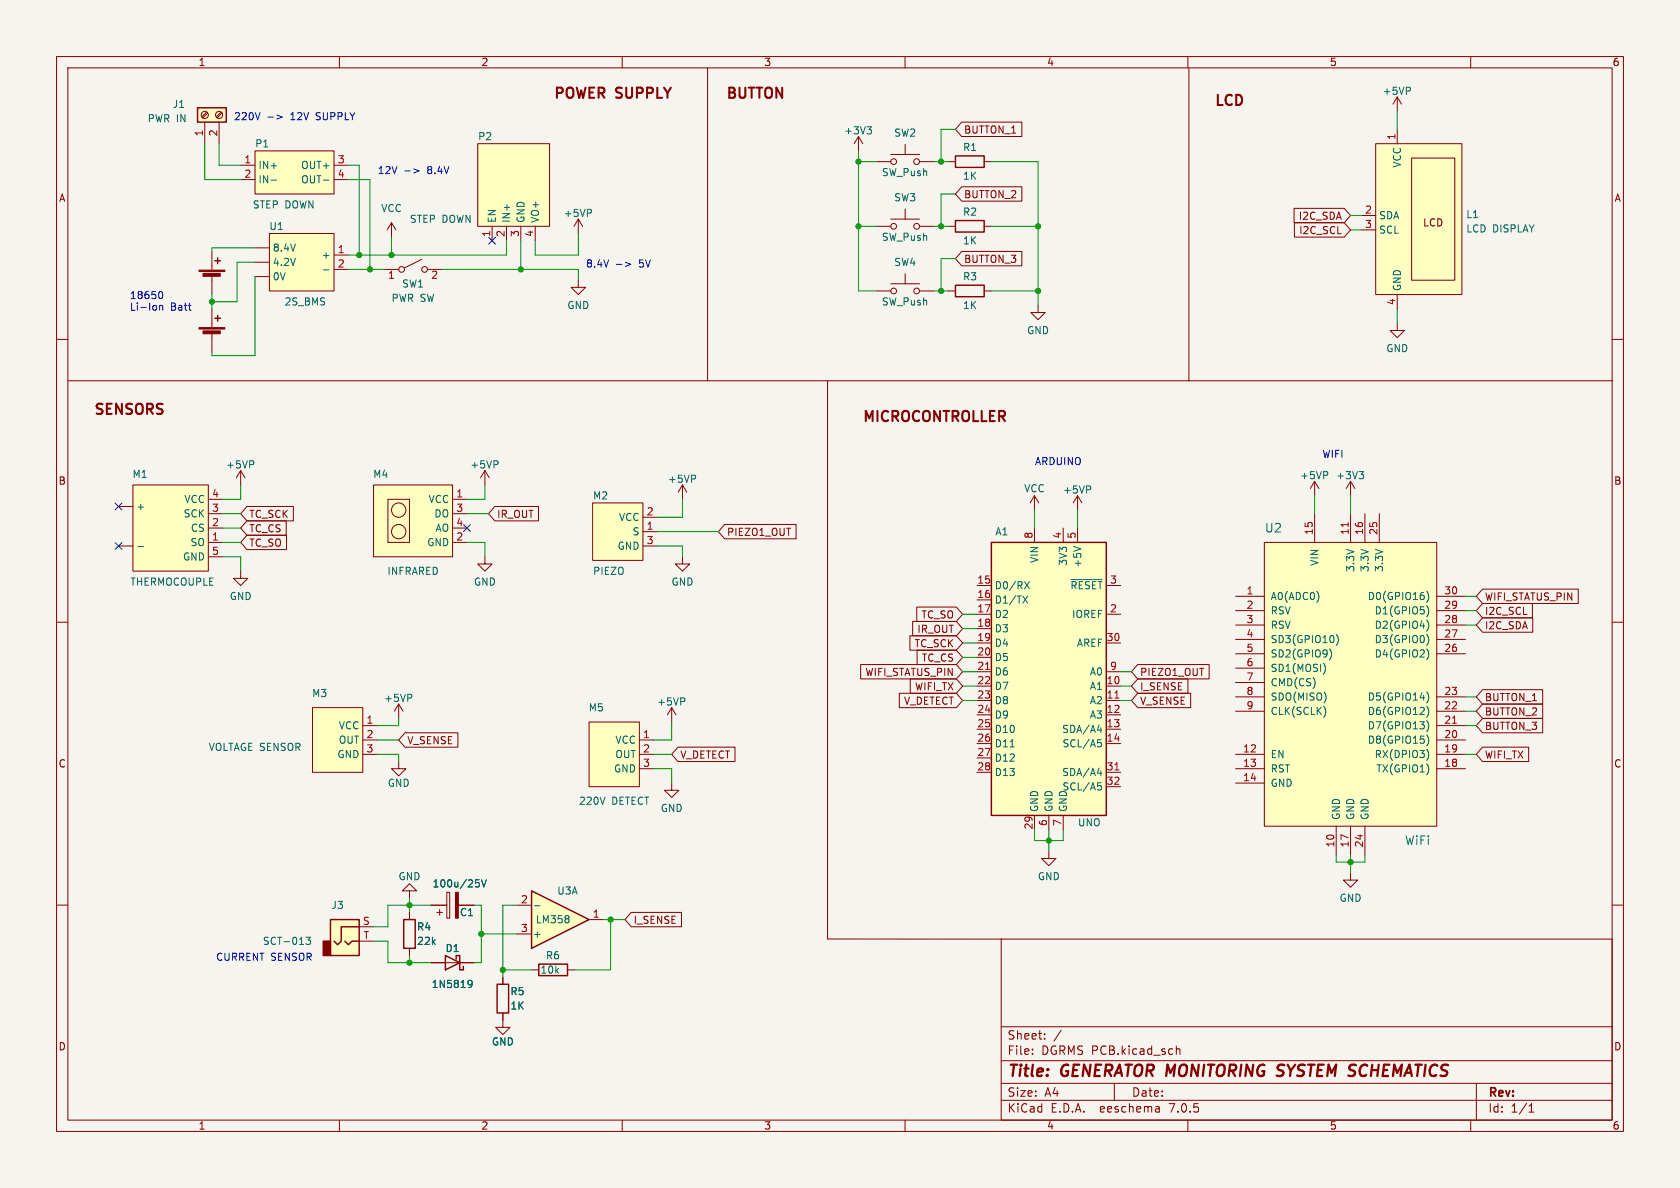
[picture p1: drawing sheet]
<svg xmlns="http://www.w3.org/2000/svg" width="297mm" height="210mm" viewBox="0 0 297 210" stroke-linecap="round" stroke-linejoin="round" font-family="sans-serif">
<path d="M0 0h297v210h-297z" fill="#f5f4ef" stroke="#f5f4ef" stroke-width=".18"/>
<g fill="none" stroke="#840000" stroke-width=".18">
<path d="M10 10h277v190h-277zM12 12h273v186h-273zM60 10v2M110 10v2M160 10v2M210 10v2M260 10v2M151.8 24.1l-.8 1.3M151.8 24.1v2.6M151.8 24.1l.7 1.3M157.5 38.7h5.1M160 37v1.7"/>
<path d="M167.6 28.6h1.3M174 28.6h1.3M10 60h2M45.1 48.9h2.5M45.1 46.4h2.5M45.1 43.8h2.5M47.6 41.3h11.5v10.1h-11.5zM59.1 47.6h2.5M59.1 45.1h2.5M67.9 47.6h2.6M74.5 45.8l-3 1.6M75.6 47.6h2.5"/>
<path d="M154.9 51.4h2.6M154.9 40h2.6M157.5 50.2h5.1M160 48.4v1.8M162.6 51.4h2.5M162.6 40h2.5M247 57.2v1.2h1.3l-1.3 1.3-1.3-1.3h1.3M285 60h2M85.7 98.4v1.3h1.3l-1.3 1.3-1.2-1.3h1.2M182.9 87.6l-.8 1.3M182.9 87.6v2.6M182.9 87.6l.7 1.3"/>
<path d="M232.4 85.1l-.8 1.3M232.4 85.1v2.5M232.4 85.1l.8 1.3M238.8 85.1l-.8 1.3M238.8 85.1v2.5M238.8 85.1l.7 1.3M10 110h2M285 110h2M104.1 127.6h8.9v11.5h-8.9zM113 130.8h2.6M113 133.4h2.6M113 135.9h2.6"/>
<path d="M118.7 125.1l-.7 1.3M118.7 125.1v2.5M118.7 125.1l.8 1.3M10 160h2M79 157.7h.5v4.6h-.5zM285 160h2M72.4 161.3v1.3M72.4 167.6v1.3M76.2 170.2h7.6M76.2 160h2.8M77.2 161.3h1M77.7 160.8v1"/>
<path d="M81 160h2.8M94 171.5h1.2M100.3 171.5h1.3M177 166h108v32h-108zM60 198v2M110 198v2M160 198v2M177 194.5h108M177 191.5h108M177 187.5h108M177 181.5h108M182.5 186.3v.1"/>
<path d="M182.5 185.5v.1M184.7 183.6v.1M184.7 182.8v.1M187.6 182.1l-1.3 2M197 191.5v3M204.5 195.6l.4 .1 .1 .9M205 196.5l-.5 .1M205 196h-.5M208 184.9v1.5M208 185.5l.2-.1 .3 .1 .1 .9M210 198v2M260 198v2"/>
<path d="M261 191.5v6.5M270.3 196.6h.9M270.3 195.5l.4-.4v1.5"/>
<circle cx="71" cy="47.6" r=".51"/>
<circle cx="75.1" cy="47.6" r=".51"/>
<circle cx="158" cy="51.4" r=".51"/>
<circle cx="158" cy="40" r=".51"/>
<circle cx="162.1" cy="40" r=".51"/>
<circle cx="162.1" cy="51.4" r=".51"/>
</g>
<path d="M225.7 190.1l.7 .1M226.1 188.3a.46 .46 0 0 0-.2 .5 .46 .46 0 0 0 .3 .4" fill="none" stroke="#840000" stroke-width=".4"/>
<path d="M168.9 27.6h5.1v2h-5.1zM71.4 162.6h2v5h-2zM78.7 168.9l2.6 1.3-2.6 1.3zM80.6 169.5v-.6h.7v2.6h.6v-.7M95.2 170.4h5.1v2.1h-5.1z" fill="none" stroke="#840000" stroke-width=".25"/>
<path d="M153.3 22.4h.8l-.5 .5M153.8 22.9l.3 .2v.3l-.3 .3M57.2 47.7h.9M234.7 83.5v.4M240.3 83.4h.8l-.5 .4M240.8 83.8l.3 .3v.3l-.3 .2M121 123.5v.4M84.1 155.5h.6M84.5 156l.3 .2v.3l-.3 .3M85.1 155.5l.4 1.3 .5-1.3M83 173.3l.4 .1a.84 .84 0 0 1-.3 1.2h-.2M83.5 173.8l-.2 .2-.3 .1" fill="none" stroke="#006464" stroke-width=".18"/>
<path d="M80.5 157.7h.5v4.6h-.5z" fill="#840000" stroke="#840000" stroke-width=".18"/>
<g fill="#ffffc2" stroke="#ffffc2" stroke-width=".18">
<path d="M104.1 127.6h8.9v11.5h-8.9z"/>
<path d="M47.6 41.3h11.5v10.1h-11.5z"/>
</g>
<path d="M94 157.5l10.1 5.1-10.1 5z" fill="#ffffc2"/>
<g fill="none" stroke="#840000" stroke-width=".25">
<path d="M34.9 19.1h5.1v2.5h-5.1zM168.9 39h5.1v2h-5.1zM38 56.3h1M38 46.1h1M38.5 45.6v1M38.5 55.8v1M168.9 50.4h5.1v2.1h-5.1zM175.3 95.9h20.3v48.2h-20.3zM94 157.5l10.1 5.1-10.1 5zM58.4 162.6h5.1v6.3h-5.1zM61 166.4l.6 .6 .6-.6h1.3M63.5 163.8h-3.2v2.6l-.6 .6-.6-.6"/>
<path d="M87.9 174h2v5.1h-2z"/>
</g>
<g fill="none" stroke="#840000" stroke-width=".18">
<path d="M36.5 19.8l-.8 .9M36.7 20l-.8 .9M39.1 19.8l-.9 .9M39.2 20l-.8 .9M125.1 12.1v55.2M210.2 12.1v55.2M247 17.1l-.7 1.3M247 17.1v2.6M247 17.1l.8 1.3M36.2 21.6v3.8M38.7 21.6v3.8M42.5 29.2h2.6"/>
<path d="M42.5 31.8h2.6M45.1 26.7h14v7.6h-14zM59.1 29.2h2.5M59.1 31.8h2.5M69.2 39.4l-.7 1.2M69.2 39.4v2.5M69.2 39.4l.8 1.2M84.5 25.4h12.7v14.6h-12.7zM102.2 38.7l-.7 1.3M102.2 38.7v2.6M102.2 38.7l.8 1.3M154.9 28.6h2.6"/>
<path d="M157.5 27.3h5.1M160 25.5v1.8M162.6 28.6h2.5M170 33h10.6v2.6h-10.6l-1.1-1.3zM170 21.6h10.6v2.5h-10.6l-1.1-1.2zM228.8 36.8h8.8l1.2 1.3-1.2 1.3h-8.8zM228.8 39.4h8.8l1.2 1.2-1.2 1.3h-8.8zM240.7 38.1h2.5M243.2 25.4h15.2v26.7h-15.2zM247 22.9v2.5M249.6 27.9h7.6v21.6h-7.6zM37.5 44.5v3.3"/>
<path d="M37.5 48.8v3.3M37.5 54.6v3.3M37.5 58.9v3.3M87 40v2.5M89.5 40v2.5M92.1 40v2.5M94.6 40v2.5M102.2 49.5v1.3h1.3l-1.3 1.3-1.2-1.3h1.2M167.6 51.4h1.3M167.6 40h1.3M170 44.4h10.6v2.6h-10.6l-1.1-1.3zM174 51.4h1.3"/>
<path d="M174 40h1.3M183.5 54v1.2h1.3l-1.3 1.3-1.3-1.3h1.3M240.7 40.6h2.5M247 52.1v2.5M12.1 67.3h273M146.3 67.3v98.7h30.7M21 96.5h2.5M21 89.5h2.5M23.5 85.7h13.3v15.3h-13.3zM36.8 88.3h2.6M36.8 95.9h2.6M36.8 90.8h2.6"/>
<path d="M36.8 93.3h2.6M36.8 98.4h2.6M42.5 83.2l-.7 1.3M42.5 83.2v2.5M42.5 83.2l.8 1.3M43.7 94.6h7v2.6h-7l-1.2-1.3zM43.7 89.5h8.2v2.6h-8.2l-1.2-1.3zM43.7 92.1h6.9v2.5h-6.9l-1.2-1.3zM66 85.7h14v12.7h-14zM68.6 88.3h3.8v7.6h-3.8zM80 88.3h2.5M80 95.9h2.5"/>
<path d="M80 90.8h2.5M80 93.3h2.5M85.7 83.2l-.7 1.3M85.7 83.2v2.5M85.7 83.2l.8 1.3M87.5 89.5h7.7v2.6h-7.7l-1.1-1.3zM104.8 88.9h8.9v10.2h-8.9zM113.7 94h2.5M113.7 91.4h2.5M113.7 96.5h2.5M120.6 98.4v1.3h1.3l-1.3 1.3-1.2-1.3h1.2M120.6 85.7l-.7 1.3"/>
<path d="M120.6 85.7v2.6M120.6 85.7l.8 1.3M128.1 92.7h12.6v2.6h-12.6l-1.1-1.3zM182.9 93.3v2.6M188 93.3v2.6M190.5 87.6v2.6M190.5 93.3v2.6M190.5 87.6l-.8 1.3M190.5 87.6l.8 1.3M223.5 95.9h30.5v50.2h-30.5zM232.4 90.8v5.1M238.8 90.8v5.1"/>
<path d="M241.3 90.8v5.1M243.8 90.8v5.1M42.5 101v1.2h1.3l-1.3 1.3-1.2-1.3h1.2M152.2 117.5h16.9l1.1 1.2-1.1 1.3h-16.9zM160.9 112.4h8.2l1.1 1.3-1.1 1.2h-8.2zM161.3 109.9h7.8l1.1 1.2-1.1 1.3h-7.8zM162.1 107.3h7l1.1 1.3-1.1 1.3h-7zM162.1 114.9h7l1.1 1.3-1.1 1.3h-7zM172.7 103.5h2.6M172.7 106h2.6M172.7 108.6h2.6M172.7 111.1h2.6"/>
<path d="M172.7 113.7h2.6M172.7 116.2h2.6M172.7 118.7h2.6M195.6 103.5h2.5M195.6 108.6h2.5M195.6 113.7h2.5M195.6 118.7h2.5M201.1 117.5h12.7v2.5h-12.7l-1.1-1.3zM218.4 105.4h5.1M218.4 108h5.1M218.4 115.6h5.1M218.4 113h5.1"/>
<path d="M218.4 110.5h5.1M218.4 118.1h5.1M254 105.4h5.1M254 108h5.1M254 115.6h5.1M254 113h5.1M254 110.5h5.1M262.1 106.7h8.8v2.5h-8.8l-1.1-1.2zM262.1 109.2h8.9v2.6h-8.9l-1.1-1.3zM262.1 104.1h16.9v2.6h-16.9l-1.1-1.3zM55.2 125.1h8.9v11.4h-8.9zM64.1 133.4h2.6"/>
<path d="M64.1 130.8h2.6M64.1 128.3h2.6M70.5 134.6v1.3h1.3l-1.3 1.3-1.3-1.3h1.3M70.5 124.5l-.8 1.2M70.5 124.5v2.5M70.5 124.5l.7 1.2M71.6 129.5h9.4v2.6h-9.4l-1.1-1.3zM118.7 138.4v1.3h1.3l-1.3 1.3-1.2-1.3h1.2M119.9 132.1h10v2.5h-10l-1.2-1.2zM159 122.6h10.1l1.1 1.2-1.1 1.3h-10.1zM160.9 120h8.2l1.1 1.3-1.1 1.3h-8.2zM172.7 121.3h2.6"/>
<path d="M172.7 123.8h2.6M172.7 126.4h2.6M172.7 128.9h2.6M172.7 131.4h2.6M172.7 134h2.6M172.7 136.5h2.6M195.6 121.3h2.5M195.6 123.8h2.5M195.6 126.4h2.5M195.6 128.9h2.5M195.6 131.4h2.5M195.6 136.5h2.5"/>
<path d="M195.6 139.1h2.5M201.1 122.6h9.4v2.5h-9.4l-1.1-1.3zM201.1 120h8.9v2.6h-8.9l-1.1-1.3zM218.4 133.4h5.1M218.4 135.9h5.1M218.4 138.4h5.1M218.4 125.7h5.1M218.4 123.2h5.1M218.4 120.7h5.1M254 133.4h5.1M254 135.9h5.1M254 130.8h5.1"/>
<path d="M254 128.3h5.1M254 125.7h5.1M254 123.2h5.1M262.1 124.5h10.6v2.5h-10.6l-1.1-1.3zM262.1 132.1h8.1v2.5h-8.1l-1.1-1.2zM262.1 127h10.6v2.5h-10.6l-1.1-1.2zM262.1 121.9h10.6v2.6h-10.6l-1.1-1.3zM72.4 157.5h1.3l-1.3-1.3-1.3 1.3h1.3v1.3M182.9 144.1v2.6M185.4 150.5v1.3h1.3l-1.3 1.2-1.3-1.2h1.3M185.4 144.1v2.6M188 144.1v2.6"/>
<path d="M236.2 146.1v5M238.8 154.3v1.3h1.2l-1.2 1.2-1.3-1.2h1.3M238.8 146.1v5M241.3 146.1v5M63.5 163.8h2.5M63.5 166.4h2.5M72.4 161.3v1.3M72.4 167.6v1.3M76.2 160h2.8M76.2 170.2h2.5M81 160h2.8M81.3 170.2h2.5"/>
<path d="M88.9 179.1v2.5h1.3l-1.3 1.3-1.3-1.3h1.3M88.9 172.7v1.3M91.4 160h2.6M91.4 165.1h2.6M104.1 162.6h2.6M111.6 161.3h8.9v2.5h-8.9l-1.1-1.2z"/>
<circle cx="36.2" cy="20.3" r=".63"/>
<circle cx="38.7" cy="20.3" r=".63"/>
<circle cx="158" cy="28.6" r=".51"/>
<circle cx="162.1" cy="28.6" r=".51"/>
<circle cx="70.5" cy="90.2" r="1.27"/>
<circle cx="70.5" cy="94" r="1.27"/>
</g>
<g fill="none" stroke="#006464" stroke-width=".18">
<path d="M249.3 15.5v.5M47.9 31.8h1M57.2 31.8h.9M104.5 37.1v.5M24.4 96.6h1M44.8 81.6v.4M88 81.6v.4M122.9 84.1v.4M192.8 86v.4M180.8 105.4l.9 1.2M181.1 102.8l.9 1.3M181.7 105.4l-.9 1.2"/>
<path d="M182 102.8l-.9 1.3M189.4 102.5h5.4M233 104.9l.2 .5-.2 .7M234.1 117.5l.2 .6-.2 .8M235.1 114.8a1.47 1.47 0 0 1-.1 1.8M236.2 112.2a1.46 1.46 0 0 1 0 1.9M252.2 104.5a1.46 1.46 0 0 1 0 2M252.3 107.1a1.49 1.49 0 0 1 0 1.9M252.3 109.7a1.49 1.49 0 0 1 0 1.8M252.3 112.2a1.49 1.49 0 0 1 0 1.8M252.3 114.8a1.49 1.49 0 0 1 0 1.8M72.8 122.9v.4"/>
<path d="M178.6 132h.7M194 129.1h.8M194 136.7h.8M194.1 130.8h.6M194.1 138.4h.6M194.2 131.2h.3l.2 .3-.1 .5h-.4M194.2 138.9h.3l.2 .2-.1 .5h-.4M194.6 128.6v.9M194.6 136.3v.8M234.3 125.2l.1 .5-.1 .7M252.2 122.3a1.46 1.46 0 0 1 0 2M252.2 124.9a1.46 1.46 0 0 1 0 1.9"/>
<path d="M252.2 127.4a1.46 1.46 0 0 1 0 1.9M252.2 129.9a1.46 1.46 0 0 1 0 2M252.4 132.7l.2 .6-.2 .9M84.1 155.5h.6M84.5 156l.3 .2v.3l-.3 .3M85.1 155.5l.4 1.3 .5-1.3M54.1 165.7h.8l-.4 .5 .3 .1v.5l-.2 .1-.5-.1M83 173.3l.4 .1a.84 .84 0 0 1-.3 1.2h-.2M83.5 173.8l-.2 .2-.3 .1M94.5 160.1h1"/>
</g>
<g fill="#ffffc2" stroke="#ffffc2" stroke-width=".18">
<path d="M243.2 25.4h15.2v26.7h-15.2z"/>
<path d="M223.5 95.9h30.5v50.2h-30.5z"/>
<path d="M175.3 95.9h20.3v48.2h-20.3z"/>
<path d="M58.4 162.6h5.1v6.3h-5.1z"/>
<path d="M104.8 88.9h8.9v10.2h-8.9z"/>
<path d="M55.2 125.1h8.9v11.4h-8.9z"/>
<path d="M84.5 25.4h12.7v14.6h-12.7z"/>
<path d="M66 85.7h14v12.7h-14z"/>
<path d="M23.5 85.7h13.3v15.3h-13.3z"/>
<path d="M34.9 19.1h5.1v2.5h-5.1z"/>
<path d="M45.1 26.7h14v7.6h-14z"/>
</g>
<path d="M238.3 92.4v.7M174.2 118.3h.8M197.1 123.4h.7M197.1 136.1h.7M256.8 127.9h.7" fill="none" stroke="#a90000" stroke-width=".18"/>
<path d="M57.1 166.4h1.3v2.5h-1.3z" fill="#840000" stroke="#840000" stroke-width=".25"/>
<g fill="#840000" stroke="#840000" stroke-width=".18">
<path d="M35.2 57.9h4.6v.3h-4.6z"/>
<path d="M35.9 58.5h3v.5h-3z"/>
<path d="M35.2 47.8h4.6v.2h-4.6z"/>
<path d="M35.9 48.3h3v.5h-3z"/>
</g>
<path d="M47.4 20.7h.9M48.9 20.3l1 .4-1 .4M71.6 30.2h.9M73.1 29.9l1 .3-1 .4M28.2 51.6l.1-.1a.68 .68 0 0 1 .5 .7 .68 .68 0 0 1-.5 .6l-.1-.1M28.2 54.1l.2-.1h.3l.1 .8M28.2 54v.8M109 46.7h1M110.6 46.4l.9 .3-.9 .4" fill="none" stroke="#0000c2" stroke-width=".18"/>
<g fill="none" stroke="#009600" stroke-width=".18">
<path d="M247 19.7v3.2M36.2 25.4v6.4h6.3M38.7 25.4v3.8h3.8M61.6 31.8h3.8v15.8M61.6 29.2h1.9v15.9M151.8 26.7v24.7h3.1M151.8 28.6h3.1M165.1 28.6h2.5M168.9 22.9h-2.5v5.7M168.9 34.3h-2.5v5.7M175.3 28.6h8.2v25.4M238.8 38.1h1.9"/>
<path d="M37.5 52.1v2.5M45.1 48.9v14h-7.6v-.7M45.1 43.8h-7.6v.7M45.1 46.4h-3.2v6.9h-4.4M61.6 47.6h6.3M69.2 41.9v3.2M78.1 47.6h24.1v1.9M89.5 42.5v2.6h-27.9M92.1 42.5v5.1M102.2 41.3v3.8h-7.6v-2.6M151.8 40h3.1M165.1 40h2.5"/>
<path d="M165.1 51.4h2.5M168.9 45.7h-2.5v5.7M175.3 40h8.2M175.3 51.4h8.2M238.8 40.6h1.9M247 54.6v2.6M39.4 98.4h3.1v2.6M39.4 95.9h3.1M39.4 90.8h3.1M39.4 93.3h3.1M42.5 85.7v2.6h-3.1M82.5 95.9h3.2v2.5"/>
<path d="M82.5 90.8h3.9M85.7 85.7v2.6h-3.2M116.2 96.5h4.4v1.9M116.2 94h10.8M120.6 88.3v3.1h-4.4M182.9 90.2v3.1M190.5 90.2v3.1M232.4 87.6v3.2M238.8 87.6v3.2M170.2 116.2h2.5M170.2 108.6h2.5M170.2 118.7h2.5"/>
<path d="M170.2 111.1h2.5M170.2 113.7h2.5M198.1 118.7h1.9M259.1 105.4h1.9M259.1 110.5h1.9M259.1 108h1.9M66.7 133.4h3.8v1.2M66.7 130.8h3.8M70.5 127v1.3h-3.8M115.6 133.4h3.1M115.6 135.9h3.1v2.5M118.7 127.6v3.2h-3.1"/>
<path d="M170.2 121.3h2.5M170.2 123.8h2.5M198.1 121.3h1.9M198.1 123.8h1.9M259.1 133.4h1.9M259.1 128.3h1.9M259.1 125.7h1.9M259.1 123.2h1.9M72.4 158.8v2.5M182.9 146.7v1.9h5.1v-1.9M185.4 146.7v3.8M236.2 151.1v1.3h5.1v-1.3"/>
<path d="M238.8 151.1v3.2M66 166.4h2.6v3.8h7.6M72.4 168.9v1.3M76.2 160h-7.6v3.8h-2.6M83.8 160h1.3v10.2h-1.3M85.1 165.1h6.3M88.9 171.5h5.1M91.4 160h-2.5v12.7M106.7 162.6h3.8M107.9 162.6v8.9h-6.3"/>
</g>
<path d="M86.4 41.9l1.2 1.3M87.6 41.9l-1.2 1.3M20.3 95.9l1.3 1.2M20.3 88.9l1.3 1.2M21.6 95.9l-1.3 1.2M21.6 88.9l-1.3 1.2M81.9 92.7l1.3 1.3M83.2 92.7l-1.3 1.3" fill="none" stroke="#000084" stroke-width=".18"/>
<g fill="#009600" stroke="#009600" stroke-width=".18">
<circle cx="85.1" cy="165.1" r=".46"/>
<circle cx="72.4" cy="160" r=".46"/>
<circle cx="88.9" cy="171.5" r=".46"/>
<circle cx="72.4" cy="170.2" r=".46"/>
<circle cx="107.9" cy="162.6" r=".46"/>
<circle cx="185.4" cy="148.6" r=".46"/>
<circle cx="183.5" cy="40" r=".46"/>
<circle cx="183.5" cy="51.4" r=".46"/>
<circle cx="166.4" cy="28.6" r=".46"/>
<circle cx="65.4" cy="47.6" r=".46"/>
<circle cx="37.5" cy="53.3" r=".46"/>
<circle cx="69.2" cy="45.1" r=".46"/>
<circle cx="63.5" cy="45.1" r=".46"/>
<circle cx="238.8" cy="152.4" r=".46"/>
<circle cx="151.8" cy="28.6" r=".46"/>
<circle cx="151.8" cy="40" r=".46"/>
<circle cx="166.4" cy="51.4" r=".46"/>
<circle cx="92.1" cy="47.6" r=".46"/>
<circle cx="166.4" cy="40" r=".46"/>
</g>
<g font-size="2.8" fill="#840000">
<text x="178" y="190.8">Title:</text>
<text x="187.5" y="190.8">GENERATOR MONITORING</text>
<text x="226.8" y="190.8">SYSTEM SCHEMATICS</text>
</g>
<g font-size="2.5" fill="#840000">
<text x="97.8" y="17.5">POWER SUPPLY</text>
<text x="128.3" y="17.5">BUTTON</text>
<text x="214.6" y="18.8">LCD</text>
<text x="16.5" y="73.4">SENSORS</text>
<text x="152.4" y="74.7">MICROCONTROLLER</text>
</g>
<g font-size="2.1" fill="#006464">
<text x="223.6" y="94.3">U2</text>
<text x="248.3" y="149.5">WiFi</text>
</g>
<g font-size="2.1" fill="#840000">
<text x="178" y="183.9">Sheet:</text>
<text x="178" y="186.6">File:</text>
<text x="184" y="186.6">DGRMS PCB.kicad_sch</text>
<text x="178" y="196.8">KiCad</text>
<text x="178" y="194">Size:</text>
<text x="184.6" y="194">A4</text>
<text x="185.7" y="196.8">E.D.A.</text>
<text x="194.4" y="196.8">eeschema</text>
<text x="200" y="194">Date:</text>
<text x="206.7" y="196.8">7.0.5</text>
<text x="263" y="194.2">Rev:</text>
<text x="263" y="196.8">Id:</text>
<text x="267" y="196.8">1/1</text>
</g>
<g font-size="1.8" fill="#840000">
<text x="35" y="11.8">1</text>
<text x="85" y="11.8">2</text>
<text x="135" y="11.8">3</text>
<text x="185" y="11.8">4</text>
<text x="235" y="11.8">5</text>
<text x="285" y="11.8">6</text>
<text x="170.3" y="23.8">BUTTON_1</text>
<text x="10.4" y="35.8">A</text>
<text x="170.3" y="35.2">BUTTON_2</text>
<text x="285.4" y="35.8">A</text>
<text x="229.6" y="39">I2C_SDA</text>
<text x="229.6" y="41.6">I2C_SCL</text>
<text x="251.5" y="40.2">LCD</text>
<text x="170.3" y="46.6">BUTTON_3</text>
<text x="10.3" y="85.8">B</text>
<text x="285.3" y="85.8">B</text>
<text x="44" y="91.7">TC_SCK</text>
<text x="44" y="94.3">TC_CS</text>
<text x="87.8" y="91.7">IR_OUT</text>
<text x="128.4" y="94.9">PIEZO1_OUT</text>
<text x="44" y="96.8">TC_SO</text>
<text x="262.4" y="106.3">WIFI_STATUS_PIN</text>
<text x="162.2" y="112">IR_OUT</text>
<text x="162.9" y="109.5">TC_SO</text>
<text x="262.4" y="108.9">I2C_SCL</text>
<text x="262.4" y="111.4">I2C_SDA</text>
<text x="153" y="119.7">WIFI_STATUS_PIN</text>
<text x="161.7" y="114.6">TC_SCK</text>
<text x="162.9" y="117.1">TC_CS</text>
<text x="201.5" y="119.7">PIEZO1_OUT</text>
<text x="159.8" y="124.7">V_DETECT</text>
<text x="161.7" y="122.2">WIFI_TX</text>
<text x="201.5" y="124.7">V_SENSE</text>
<text x="201.5" y="122.2">I_SENSE</text>
<text x="262.4" y="124.1">BUTTON_1</text>
<text x="71.9" y="131.7">V_SENSE</text>
<text x="262.4" y="126.6">BUTTON_2</text>
<text x="262.4" y="129.2">BUTTON_3</text>
<text x="10.3" y="135.8">C</text>
<text x="120.2" y="134.3">V_DETECT</text>
<text x="262.4" y="134.3">WIFI_TX</text>
<text x="285.3" y="135.8">C</text>
<text x="111.9" y="163.5">I_SENSE</text>
<text x="10.3" y="185.8">D</text>
<text x="285.3" y="185.8">D</text>
<text x="35" y="199.8">1</text>
<text x="85" y="199.8">2</text>
<text x="135" y="199.8">3</text>
<text x="185" y="199.8">4</text>
<text x="235" y="199.8">5</text>
<text x="285" y="199.8">6</text>
</g>
<g font-size="1.8" fill="#006464">
<text x="244.4" y="16.9">+5VP</text>
<text x="26" y="21.8">PWR IN</text>
<text x="30.5" y="19.2">J1</text>
<text x="149.2" y="23.9">+3V3</text>
<text x="45.1" y="26.2">P1</text>
<text x="84.5" y="25">P2</text>
<text x="158" y="24.3">SW2</text>
<text x="170.2" y="26.9">R1</text>
<text x="247.8" y="29.7" transform="rotate(-90 247.8 29.7)">VCC</text>
<text x="45.6" y="30">IN+</text>
<text x="45.6" y="32.6">IN-</text>
<text x="53.2" y="30">OUT+</text>
<text x="53.2" y="32.6">OUT-</text>
<text x="155.8" y="31.3">SW_Push</text>
<text x="158" y="35.8">SW3</text>
<text x="170.2" y="31.9">1K</text>
<text x="44.6" y="37">STEP DOWN</text>
<text x="47.6" y="40.8">U1</text>
<text x="67.3" y="37.7">VCC</text>
<text x="72.4" y="39.6">STEP DOWN</text>
<text x="87.8" y="39.5" transform="rotate(-90 87.8 39.5)">EN</text>
<text x="90.4" y="39.5" transform="rotate(-90 90.4 39.5)">IN+</text>
<text x="92.9" y="39.5" transform="rotate(-90 92.9 39.5)">GND</text>
<text x="95.4" y="39.5" transform="rotate(-90 95.4 39.5)">VO+</text>
<text x="99.6" y="38.5">+5VP</text>
<text x="170.2" y="38.3">R2</text>
<text x="243.7" y="38.9">SDA</text>
<text x="243.7" y="41.5">SCL</text>
<text x="259.2" y="38.7">L1</text>
<text x="259.2" y="41.3">LCD DISPLAY</text>
<text x="48.1" y="47.2">4.2V</text>
<text x="48.1" y="44.6">8.4V</text>
<text x="56.8" y="45.9">+</text>
<text x="155.8" y="42.7">SW_Push</text>
<text x="158" y="47.2">SW4</text>
<text x="170.2" y="43.4">1K</text>
<text x="48.1" y="49.7">0V</text>
<text x="69.2" y="53.5">PWR SW</text>
<text x="71" y="51">SW1</text>
<text x="170.2" y="49.7">R3</text>
<text x="247.8" y="51.6" transform="rotate(-90 247.8 51.6)">GND</text>
<text x="50.3" y="54.2">2S_BMS</text>
<text x="100.2" y="54.8">GND</text>
<text x="155.8" y="54.2">SW_Push</text>
<text x="170.2" y="54.8">1K</text>
<text x="181.5" y="59.2">GND</text>
<text x="245" y="62.4">GND</text>
<text x="39.9" y="83">+5VP</text>
<text x="83.1" y="83">+5VP</text>
<text x="23.4" y="84.6">M1</text>
<text x="32.6" y="89.1">VCC</text>
<text x="65.9" y="84.6">M4</text>
<text x="75.7" y="89.1">VCC</text>
<text x="104.8" y="88.5">M2</text>
<text x="118" y="85.5">+5VP</text>
<text x="181" y="87.2">VCC</text>
<text x="187.9" y="87.4">+5VP</text>
<text x="229.8" y="84.9">+5VP</text>
<text x="236.2" y="84.9">+3V3</text>
<text x="24" y="90.4">+</text>
<text x="32.4" y="91.6">SCK</text>
<text x="33.7" y="94.2">CS</text>
<text x="76.8" y="91.6">DO</text>
<text x="77" y="94.2">AO</text>
<text x="109.4" y="92.3">VCC</text>
<text x="111.8" y="94.8">S</text>
<text x="175.9" y="94.8">A1</text>
<text x="32.3" y="99.3">GND</text>
<text x="33.7" y="96.7">SO</text>
<text x="68.4" y="101.8">INFRARED</text>
<text x="75.5" y="96.7">GND</text>
<text x="104.8" y="101.8">PIEZO</text>
<text x="109.2" y="97.3">GND</text>
<text x="183.7" y="99.5" transform="rotate(-90 183.7 99.5)">VIN</text>
<text x="188.8" y="100" transform="rotate(-90 188.8 100)">3V3</text>
<text x="191.3" y="100.4" transform="rotate(-90 191.3 100.4)">+5V</text>
<text x="233.2" y="100.1" transform="rotate(-90 233.2 100.1)">VIN</text>
<text x="239.6" y="101.1" transform="rotate(-90 239.6 101.1)">3.3V</text>
<text x="242.1" y="101.1" transform="rotate(-90 242.1 101.1)">3.3V</text>
<text x="244.7" y="101.1" transform="rotate(-90 244.7 101.1)">3.3V</text>
<text x="23" y="103.7">THERMOCOUPLE</text>
<text x="40.5" y="106.2">GND</text>
<text x="83.7" y="103.7">GND</text>
<text x="118.7" y="103.7">GND</text>
<text x="175.8" y="104.3">D0/RX</text>
<text x="175.8" y="106.9">D1/TX</text>
<text x="189.2" y="104.3">~{RESET}</text>
<text x="224.5" y="106.2">A0(ADC0)</text>
<text x="241.8" y="106.2">D0(GPIO16)</text>
<text x="175.8" y="109.4">D2</text>
<text x="175.8" y="112">D3</text>
<text x="189.5" y="109.4">IOREF</text>
<text x="224.5" y="108.8">RSV</text>
<text x="224.5" y="111.3">RSV</text>
<text x="224.5" y="113.9">SD3(GPIO10)</text>
<text x="243" y="113.9">D3(GPIO0)</text>
<text x="243" y="111.3">D2(GPIO4)</text>
<text x="243" y="108.8">D1(GPIO5)</text>
<text x="175.8" y="114.5">D4</text>
<text x="175.8" y="117">D5</text>
<text x="175.8" y="119.6">D6</text>
<text x="190.3" y="114.5">AREF</text>
<text x="192.6" y="119.6">A0</text>
<text x="224.5" y="116.4">SD2(GPIO9)</text>
<text x="224.5" y="118.9">SD1(MOSI)</text>
<text x="243" y="116.4">D4(GPIO2)</text>
<text x="55.1" y="123.4">M3</text>
<text x="67.9" y="124.2">+5VP</text>
<text x="104" y="125.9">M5</text>
<text x="116.1" y="124.9">+5VP</text>
<text x="175.8" y="122.1">D7</text>
<text x="175.8" y="124.7">D8</text>
<text x="192.6" y="122.1">A1</text>
<text x="192.6" y="124.7">A2</text>
<text x="224.5" y="121.5">CMD(CS)</text>
<text x="224.5" y="124">SDO(MISO)</text>
<text x="241.8" y="124">D5(GPIO14)</text>
<text x="59.9" y="129.1">VCC</text>
<text x="59.9" y="131.6">OUT</text>
<text x="108.8" y="131.6">VCC</text>
<text x="175.8" y="127.2">D9</text>
<text x="175.8" y="129.7">D10</text>
<text x="187.7" y="129.7">SDA/A4</text>
<text x="192.6" y="127.2">A3</text>
<text x="224.5" y="126.6">CLK(SCLK)</text>
<text x="241.8" y="131.6">D8(GPIO15)</text>
<text x="241.8" y="129.1">D7(GPIO13)</text>
<text x="241.8" y="126.6">D6(GPIO12)</text>
<text x="36.8" y="132.9">VOLTAGE SENSOR</text>
<text x="59.6" y="134.2">GND</text>
<text x="108.5" y="136.7">GND</text>
<text x="108.8" y="134.2">OUT</text>
<text x="175.8" y="132.3">D11</text>
<text x="175.8" y="134.8">D12</text>
<text x="175.8" y="137.4">D13</text>
<text x="187.7" y="137.4">SDA/A4</text>
<text x="187.8" y="132.3">SCL/A5</text>
<text x="224.5" y="134.2">EN</text>
<text x="224.5" y="136.7">RST</text>
<text x="243" y="134.2">RX(DPIO3)</text>
<text x="243.3" y="136.7">TX(GPIO1)</text>
<text x="68.5" y="139.3">GND</text>
<text x="102.3" y="142.4">220V</text>
<text x="108.1" y="142.4">DETECT</text>
<text x="116.7" y="143.7">GND</text>
<text x="183.7" y="143.6" transform="rotate(-90 183.7 143.6)">GND</text>
<text x="186.2" y="143.6" transform="rotate(-90 186.2 143.6)">GND</text>
<text x="187.8" y="139.9">SCL/A5</text>
<text x="188.8" y="143.6" transform="rotate(-90 188.8 143.6)">GND</text>
<text x="224.5" y="139.3">GND</text>
<text x="190.5" y="146.2">UNO</text>
<text x="237" y="145" transform="rotate(-90 237 145)">GND</text>
<text x="239.6" y="145" transform="rotate(-90 239.6 145)">GND</text>
<text x="242.1" y="145" transform="rotate(-90 242.1 145)">GND</text>
<text x="70.4" y="155.8">GND</text>
<text x="183.4" y="155.8">GND</text>
<text x="58.5" y="160.8">J3</text>
<text x="76.4" y="157">100u/25V</text>
<text x="98.5" y="158.3">U3A</text>
<text x="236.8" y="159.6">GND</text>
<text x="46.4" y="167.2">SCT-013</text>
<text x="73.7" y="164.7">R4</text>
<text x="73.7" y="167.2">22k</text>
<text x="81.2" y="162.1">C1</text>
<text x="94.1" y="165.9">+</text>
<text x="94.7" y="163.4">LM358</text>
<text x="78.7" y="168.5">D1</text>
<text x="95.5" y="172.3">10k</text>
<text x="96.4" y="169.7">R6</text>
<text x="76.3" y="174.8">1N5819</text>
<text x="90.2" y="176.1">R5</text>
<text x="90.2" y="178.6">1K</text>
<text x="86.9" y="185">GND</text>
</g>
<g font-size="1.8" fill="#0000c2">
<text x="41.3" y="21.3">220V</text>
<text x="51.3" y="21.3">12V</text>
<text x="55.9" y="21.3">SUPPLY</text>
<text x="66.7" y="30.9">12V</text>
<text x="75.5" y="30.9">8.4V</text>
<text x="103.5" y="47.4">8.4V</text>
<text x="113" y="47.4">5V</text>
<text x="22.9" y="53">18650</text>
<text x="22.9" y="55">Li-Ion</text>
<text x="30.1" y="55">Batt</text>
<text x="182.9" y="82.3">ARDUINO</text>
<text x="233.7" y="81">WIFI</text>
<text x="38.1" y="169.9">CURRENT SENSOR</text>
</g>
<g font-size="1.8" fill="#a90000">
<text x="35.9" y="24.2" transform="rotate(-90 35.9 24.2)">1</text>
<text x="38.5" y="24.2" transform="rotate(-90 38.5 24.2)">2</text>
<text x="43.1" y="29">1</text>
<text x="59.7" y="29">3</text>
<text x="246.8" y="24.8" transform="rotate(-90 246.8 24.8)">1</text>
<text x="43.1" y="31.5">2</text>
<text x="59.7" y="31.5">4</text>
<text x="86.7" y="41.9" transform="rotate(-90 86.7 41.9)">1</text>
<text x="89.3" y="41.9" transform="rotate(-90 89.3 41.9)">2</text>
<text x="91.8" y="41.9" transform="rotate(-90 91.8 41.9)">3</text>
<text x="94.4" y="41.9" transform="rotate(-90 94.4 41.9)">4</text>
<text x="241.3" y="37.8">2</text>
<text x="241.3" y="40.4">3</text>
<text x="59.7" y="44.8">1</text>
<text x="59.7" y="47.4">2</text>
<text x="68.5" y="49.5">1</text>
<text x="76.2" y="49.5">2</text>
<text x="246.8" y="54" transform="rotate(-90 246.8 54)">4</text>
<text x="37.4" y="88">4</text>
<text x="80.6" y="88">1</text>
<text x="37.4" y="95.6">1</text>
<text x="37.4" y="93.1">2</text>
<text x="37.4" y="90.6">3</text>
<text x="80.6" y="95.6">2</text>
<text x="80.6" y="90.6">3</text>
<text x="80.6" y="93.1">4</text>
<text x="114.3" y="93.7">1</text>
<text x="114.3" y="91.2">2</text>
<text x="182.6" y="95.3" transform="rotate(-90 182.6 95.3)">8</text>
<text x="187.7" y="95.3" transform="rotate(-90 187.7 95.3)">4</text>
<text x="190.2" y="95.3" transform="rotate(-90 190.2 95.3)">5</text>
<text x="232.2" y="94.6" transform="rotate(-90 232.2 94.6)">15</text>
<text x="238.5" y="94.6" transform="rotate(-90 238.5 94.6)">11</text>
<text x="241" y="94.6" transform="rotate(-90 241 94.6)">16</text>
<text x="243.6" y="94.6" transform="rotate(-90 243.6 94.6)">25</text>
<text x="37.4" y="98.2">5</text>
<text x="114.3" y="96.3">3</text>
<text x="172.7" y="103.3">15</text>
<text x="172.7" y="105.8">16</text>
<text x="196.2" y="103.3">3</text>
<text x="220.3" y="105.2">1</text>
<text x="220.3" y="107.7">2</text>
<text x="255.3" y="107.7">29</text>
<text x="255.3" y="105.2">30</text>
<text x="172.7" y="108.3">17</text>
<text x="172.7" y="110.9">18</text>
<text x="172.7" y="113.4">19</text>
<text x="195.6" y="113.4">30</text>
<text x="196.2" y="108.3">2</text>
<text x="220.3" y="110.2">3</text>
<text x="220.3" y="112.8">4</text>
<text x="255.3" y="112.8">27</text>
<text x="255.3" y="110.2">28</text>
<text x="172.7" y="116">20</text>
<text x="172.7" y="118.5">21</text>
<text x="196.2" y="118.5">9</text>
<text x="220.3" y="115.3">5</text>
<text x="220.3" y="117.9">6</text>
<text x="255.3" y="115.3">26</text>
<text x="172.7" y="121">22</text>
<text x="172.7" y="123.6">23</text>
<text x="195.6" y="121">10</text>
<text x="195.6" y="123.6">11</text>
<text x="220.3" y="120.4">7</text>
<text x="220.3" y="122.9">8</text>
<text x="220.3" y="125.5">9</text>
<text x="255.3" y="125.5">22</text>
<text x="255.3" y="122.9">23</text>
<text x="64.7" y="128">1</text>
<text x="64.7" y="130.6">2</text>
<text x="113.6" y="130.6">1</text>
<text x="172.7" y="126.1">24</text>
<text x="172.7" y="128.7">25</text>
<text x="172.7" y="131.2">26</text>
<text x="195.6" y="126.1">12</text>
<text x="195.6" y="128.7">13</text>
<text x="195.6" y="131.2">14</text>
<text x="255.3" y="130.6">20</text>
<text x="255.3" y="128">21</text>
<text x="64.7" y="133.1">3</text>
<text x="113.6" y="133.1">2</text>
<text x="113.6" y="135.6">3</text>
<text x="172.7" y="133.7">27</text>
<text x="172.7" y="136.3">28</text>
<text x="195.6" y="136.3">31</text>
<text x="219.7" y="133.1">12</text>
<text x="219.7" y="135.6">13</text>
<text x="255.3" y="135.6">18</text>
<text x="255.3" y="133.1">19</text>
<text x="195.6" y="138.8">32</text>
<text x="219.7" y="138.2">14</text>
<text x="182.6" y="146.7" transform="rotate(-90 182.6 146.7)">29</text>
<text x="185.2" y="146.1" transform="rotate(-90 185.2 146.1)">6</text>
<text x="187.7" y="146.1" transform="rotate(-90 187.7 146.1)">7</text>
<text x="236" y="149.9" transform="rotate(-90 236 149.9)">10</text>
<text x="238.5" y="149.9" transform="rotate(-90 238.5 149.9)">17</text>
<text x="241" y="149.9" transform="rotate(-90 241 149.9)">24</text>
<text x="92" y="159.8">2</text>
<text x="64.1" y="163.6">S</text>
<text x="64.2" y="166.1">T</text>
<text x="92" y="164.8">3</text>
<text x="104.7" y="162.3">1</text>
</g>
</svg>
